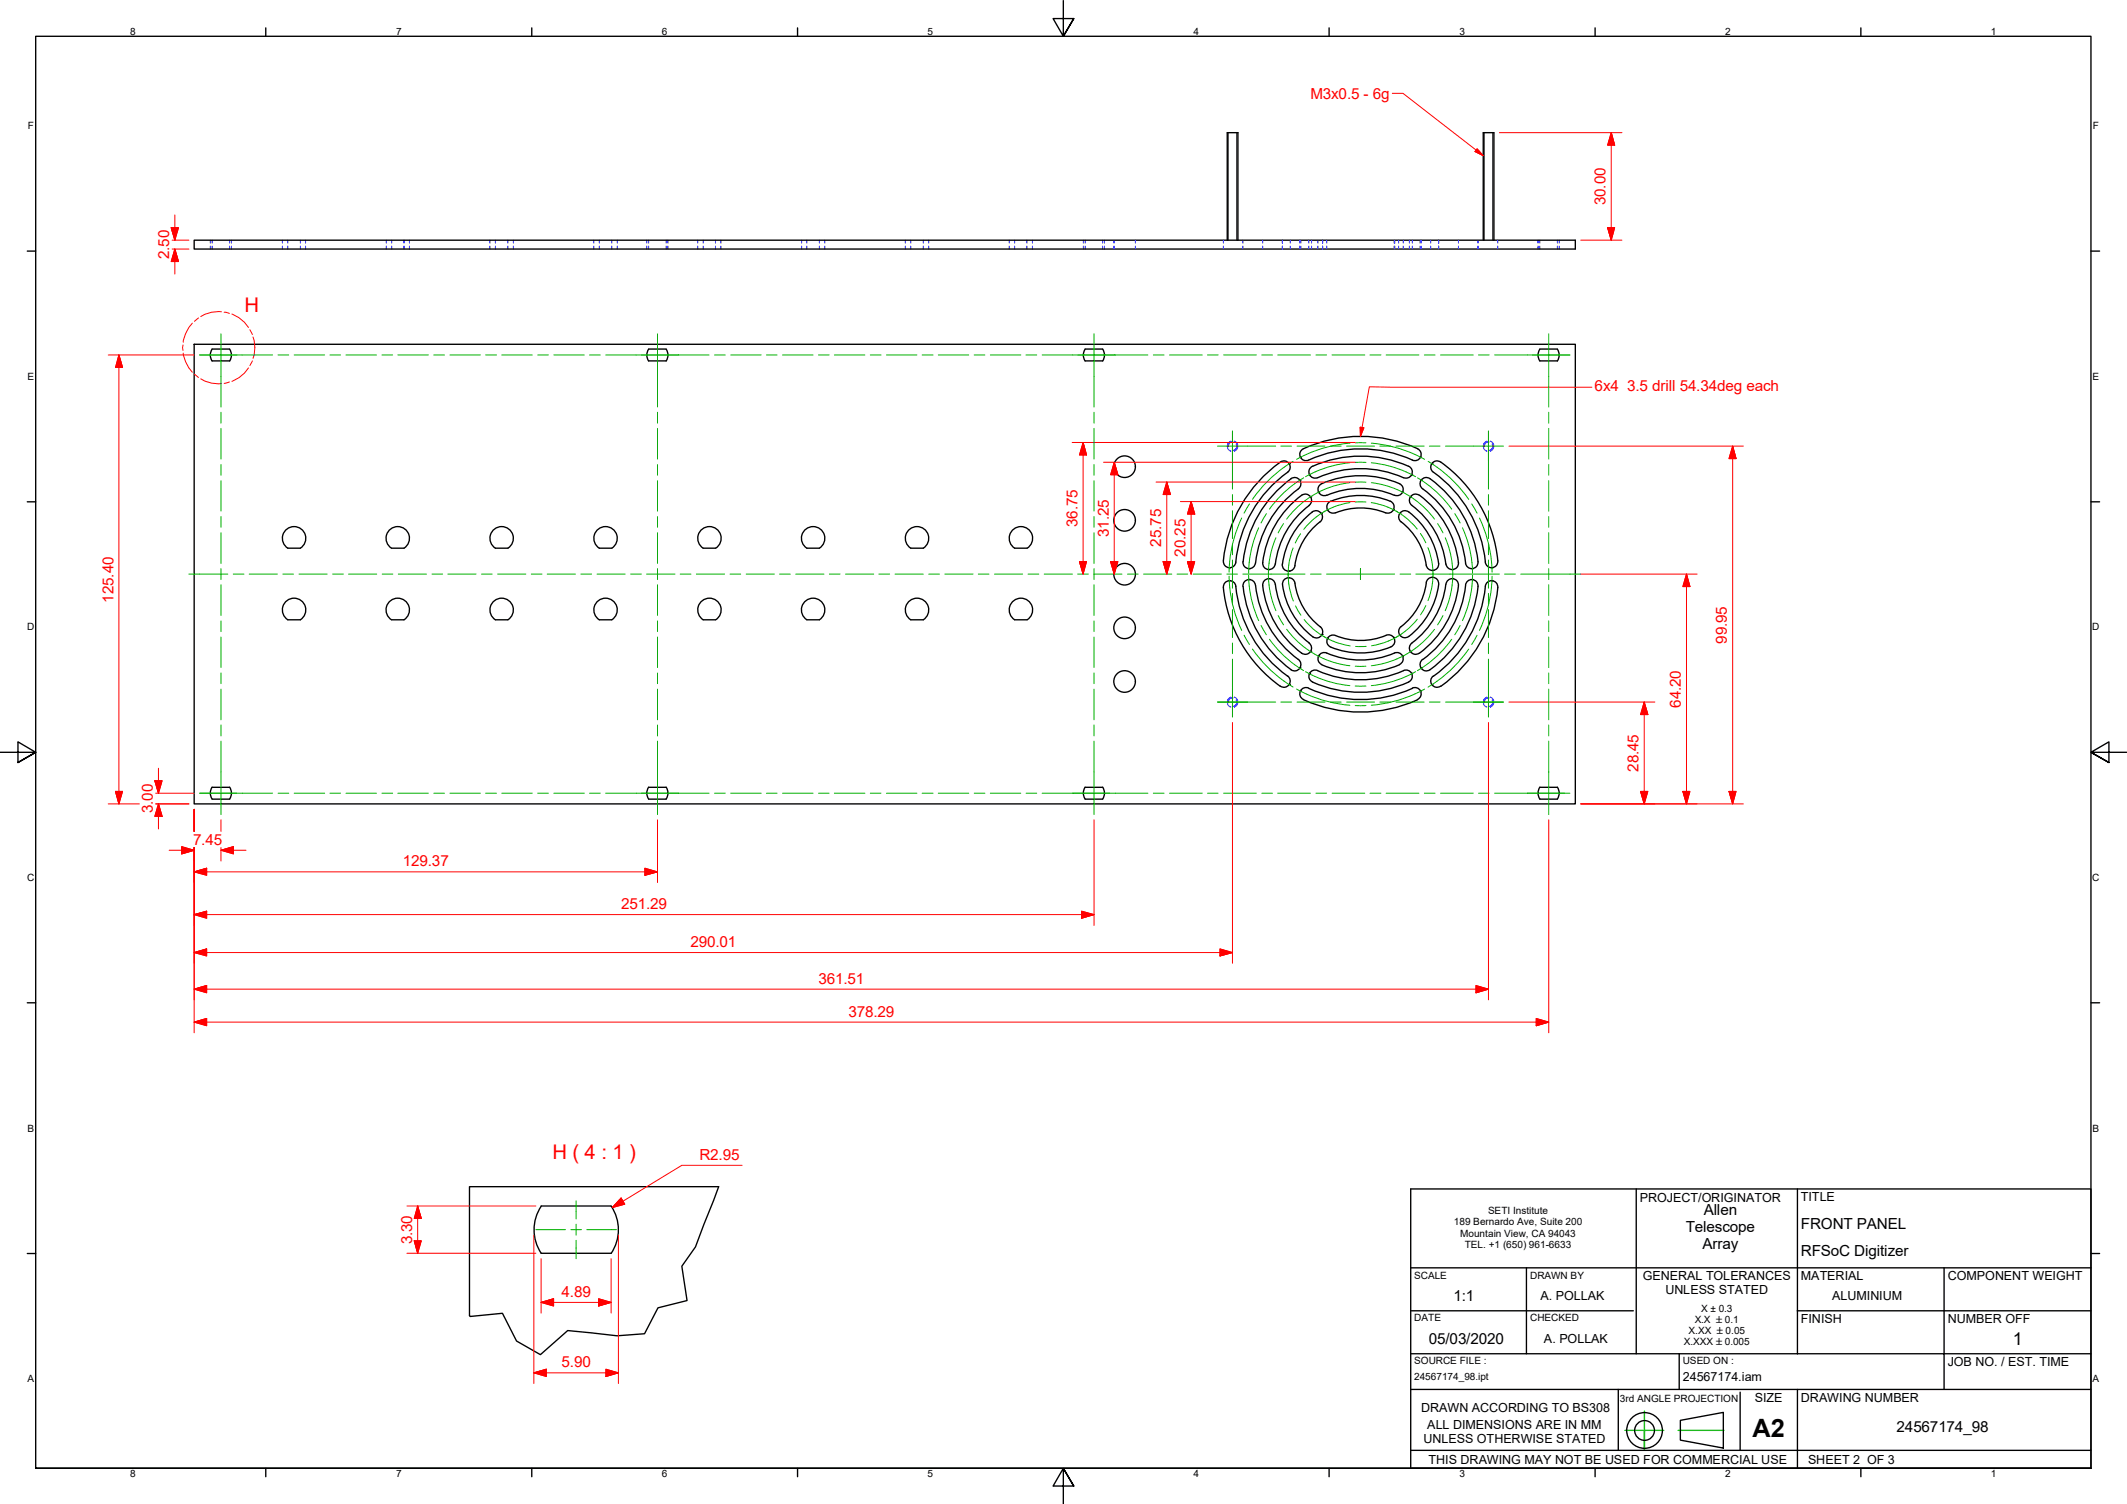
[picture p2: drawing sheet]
<svg xmlns="http://www.w3.org/2000/svg" width="594mm" height="420mm" viewBox="0 0 594 420" stroke-linecap="round" stroke-linejoin="round" font-family="sans-serif">
<!-- layer: Hidden Edges(Design Office) -->
<g fill="none" stroke="#00f" stroke-width=".28">
<path d="M58.7 67.1v.8M58.7 68.7v.9M59.2 67.1v.8M59.2 68.7v.9M64.1 67.1v.8M64.1 68.7v.9M64.6 67.1v.8M64.6 68.7v.9M78.9 67.1v.8M78.9 68.7v.9M80.4 67.1v.8M80.4 68.7v.9"/>
<path d="M83.9 67.1v.8M83.9 68.7v.9M85.3 67.1v.8M85.3 68.7v.9M107.9 67.1v.8M107.9 68.7v.9M109.4 67.1v.8M109.4 68.7v.9M112.8 67.1v.8M112.8 68.7v.9M114.4 67.1v.8M114.4 68.7v.9"/>
<path d="M136.8 67.1v.8M136.8 68.7v.9M138.4 67.1v.8M138.4 68.7v.9M141.9 67.1v.8M141.9 68.7v.9M143.4 67.1v.8M143.4 68.7v.9M165.9 67.1v.8M165.9 68.7v.9M167.4 67.1v.8M167.4 68.7v.9"/>
<path d="M170.9 67.1v.8M170.9 68.7v.9M172.4 67.1v.8M172.4 68.7v.9M180.7 67.1v.8M180.7 68.7v.9M181.2 67.1v.8M181.2 68.7v.9M186.1 67.1v.8M186.1 68.7v.9M186.6 67.1v.8M186.6 68.7v.9"/>
<path d="M194.9 67.1v.8M194.9 68.7v.9M196.4 67.1v.8M196.4 68.7v.9M199.8 67.1v.8M199.8 68.7v.9M201.4 67.1v.8M201.4 68.7v.9M223.9 67.1v.8M223.9 68.7v.9M225.4 67.1v.8M225.4 68.7v.9"/>
<path d="M228.9 67.1v.8M228.9 68.7v.9M230.4 67.1v.8M230.4 68.7v.9M252.9 67.1v.8M252.9 68.7v.9M254.4 67.1v.8M254.4 68.7v.9M257.9 67.1v.8M257.9 68.7v.9M259.4 67.1v.8M259.4 68.7v.9"/>
<path d="M281.9 67.1v.8M281.9 68.7v.9M283.4 67.1v.8M283.4 68.7v.9M286.8 67.1v.8M286.8 68.7v.9M288.4 67.1v.8M288.4 68.7v.9M302.6 67.1v.8M302.6 68.7v.9M303.1 67.1v.8M303.1 68.7v.9"/>
<path d="M308 67.1v.8M308 68.7v.9M308.5 67.1v.8M308.5 68.7v.9M311.1 67.1v.8M311.1 68.7v.9M317.1 67.1v.8M317.1 68.7v.9M341.7 67.1v.8M341.7 68.7v.9M347.2 67.1v.8M347.2 68.7v.9"/>
<path d="M352.7 67.1v.8M352.7 68.7v.9M358.1 67.1v.8M358.1 68.7v.9M358.2 67.1v.8M358.2 68.7v.9M360.4 67.1v.8M360.4 68.7v.9M363 67.1v.8M363 68.7v.9M363.3 67.1v.8M363.3 68.7v.9"/>
<path d="M365.6 67.1v.8M365.6 68.7v.9M366.3 67.1v.8M366.3 68.7v.9M368.1 67.1v.8M368.1 68.7v.9M369.4 67.1v.8M369.4 68.7v.9M370.6 67.1v.8M370.6 68.7v.9M389.4 67.1v.8M389.4 68.7v.9"/>
<path d="M389.6 67.1v.8M389.6 68.7v.9M390.7 67.1v.8M390.7 68.7v.9M391.9 67.1v.8M391.9 68.7v.9M393.6 67.1v.8M393.6 68.7v.9M394.5 67.1v.8M394.5 68.7v.9M396.6 67.1v.8M396.6 68.7v.9"/>
<path d="M396.9 67.1v.8M396.9 68.7v.9M399.6 67.1v.8M399.6 68.7v.9M401.8 67.1v.8M401.8 68.7v.9M407.4 67.1v.8M407.4 68.7v.9M412.8 67.1v.8M412.8 68.7v.9M418.3 67.1v.8M418.3 68.7v.9"/>
<path d="M429.6 67.1v.8M429.6 68.7v.9M430.1 67.1v.8M430.1 68.7v.9M435 67.1v.8M435 68.7v.9M435.5 67.1v.8M435.5 68.7v.9M343.8 123.2a1.47 1.47 0 0 0-1 1.4 1.47 1.47 0 0 0 1 1.4M344.4 123.5a1.14 1.14 0 0 0-1.3 1.3M344.7 123.2a1.47 1.47 0 0 1 1 1.4 1.47 1.47 0 0 1-1 1.4M345.2 124.1a1.16 1.16 0 0 1-.7 1.7"/>
<path d="M415.3 123.2a1.47 1.47 0 0 0-1 1.4 1.47 1.47 0 0 0 1 1.4M415.9 123.5a1.14 1.14 0 0 0-1.3 1.3M416.2 123.2a1.47 1.47 0 0 1 1 1.4 1.47 1.47 0 0 1-1 1.4M416.8 124.1a1.16 1.16 0 0 1-.8 1.7M343.8 194.7a1.47 1.47 0 0 0-1 1.4 1.47 1.47 0 0 0 1 1.4M344.4 195a1.14 1.14 0 0 0-1.3 1.3M344.7 194.7a1.47 1.47 0 0 1 1 1.4 1.47 1.47 0 0 1-1 1.4M345.2 195.6a1.16 1.16 0 0 1-.7 1.7M415.3 194.7a1.47 1.47 0 0 0-1 1.4 1.47 1.47 0 0 0 1 1.4M415.9 195a1.14 1.14 0 0 0-1.3 1.3M416.2 194.7a1.47 1.47 0 0 1 1 1.4 1.47 1.47 0 0 1-1 1.4M416.8 195.6a1.16 1.16 0 0 1-.8 1.7"/>
</g>
<!-- layer: Visible Edges(Design Office) -->
<g fill="#000">
<circle cx="360.1" cy="129.5" r=".19"/>
<circle cx="363.1" cy="134.2" r=".19"/>
<circle cx="363.2" cy="127.7" r=".19"/>
<circle cx="365.8" cy="132.6" r=".19"/>
<circle cx="366.1" cy="138.8" r=".19"/>
<circle cx="368.3" cy="137.5" r=".19"/>
<circle cx="391.7" cy="137.5" r=".19"/>
<circle cx="394" cy="138.8" r=".19"/>
<circle cx="394.3" cy="132.6" r=".19"/>
<circle cx="396.7" cy="127.7" r=".19"/>
<circle cx="396.9" cy="134.2" r=".19"/>
<circle cx="399.9" cy="129.5" r=".19"/>
<circle cx="343.3" cy="158.6" r=".19"/>
<circle cx="348.9" cy="158.9" r=".19"/>
<circle cx="354.3" cy="159.1" r=".19"/>
<circle cx="360" cy="159.6" r=".19"/>
<circle cx="369.1" cy="143.4" r=".19"/>
<circle cx="370.8" cy="142.4" r=".19"/>
<circle cx="389.2" cy="142.4" r=".19"/>
<circle cx="391" cy="143.4" r=".19"/>
<circle cx="400.2" cy="159.4" r=".19"/>
<circle cx="405.6" cy="159.1" r=".19"/>
<circle cx="411.2" cy="158.9" r=".19"/>
<circle cx="416.7" cy="158.6" r=".19"/>
<circle cx="343.3" cy="162.2" r=".19"/>
<circle cx="348.9" cy="161.9" r=".19"/>
<circle cx="354.3" cy="161.6" r=".19"/>
<circle cx="359.9" cy="161.4" r=".19"/>
<circle cx="369.3" cy="177.3" r=".19"/>
<circle cx="370.8" cy="178.4" r=".19"/>
<circle cx="389.3" cy="178.1" r=".19"/>
<circle cx="391" cy="177.3" r=".19"/>
<circle cx="400" cy="161.3" r=".19"/>
<circle cx="405.6" cy="161.6" r=".19"/>
<circle cx="411.2" cy="161.9" r=".19"/>
<circle cx="416.7" cy="162.2" r=".19"/>
<circle cx="360.1" cy="191.2" r=".19"/>
<circle cx="363.1" cy="186.6" r=".19"/>
<circle cx="363.2" cy="193" r=".19"/>
<circle cx="365.8" cy="188.1" r=".19"/>
<circle cx="366.1" cy="182" r=".19"/>
<circle cx="368.3" cy="183.2" r=".19"/>
<circle cx="391.7" cy="183.2" r=".19"/>
<circle cx="394" cy="182" r=".19"/>
<circle cx="394.3" cy="188.1" r=".19"/>
<circle cx="396.7" cy="193" r=".19"/>
<circle cx="396.9" cy="186.6" r=".19"/>
<circle cx="399.9" cy="191.2" r=".19"/>
</g>
<g fill="none" stroke="#000" stroke-width=".38">
<path d="M54.2 67.1h385.8v2.5h-385.8zM342.8 67.1v-30h3v30M414.3 67.1v-30h3v30M54.2 96.2h385.8v128.4h-385.8zM59.2 97.5h4.9a2.89 2.89 0 0 1 0 3.3h-4.9a2.95 2.95 0 0 1 0-3.3zM181.2 97.5a2.95 2.95 0 0 0 0 3.3M181.2 97.5h4.9a2.95 2.95 0 0 1 0 3.3h-4.9M303.1 97.5h4.9a2.95 2.95 0 0 1 0 3.3h-4.9a3 3 0 0 1 0-3.3zM430.1 97.5h4.9a2.89 2.89 0 0 1 0 3.3h-4.9a2.95 2.95 0 0 1 0-3.3zM357.6 129.1a1.75 1.75 0 0 1 2.4 .4 1.75 1.75 0 0 1-.4 2.4M357.6 129.1a38.5 38.5 0 0 0-15.9 27.6M359.7 131.9a35.3 35.3 0 0 0-14.6 25.6 1.75 1.75 0 0 1-2.1 1.1 1.75 1.75 0 0 1-1.3-1.9"/>
<path d="M362.6 136.6a1.75 1.75 0 0 0 .4-2.5 1.75 1.75 0 0 0-2.4-.4 33.2 33.2 0 0 0-13.4 23.2M362.7 136.6a30.1 30.1 0 0 0-12.2 21.1 1.75 1.75 0 0 1-2 1.1 1.75 1.75 0 0 1-1.3-1.9M363.5 138.4a1.75 1.75 0 0 1 2.5 .3 1.75 1.75 0 0 1-.4 2.5M363.6 138.3a26.7 26.7 0 0 0-10.8 19.6 1.78 1.78 0 0 0 1.8 1.2 1.78 1.78 0 0 0 1.6-1.5 24 24 0 0 1 9.5-16.4M365.5 128.5a35 35 0 0 1 29 0M366.6 130.2a1.75 1.75 0 0 0-.9 2.3 1.75 1.75 0 0 0 2.3 .9 30.2 30.2 0 0 1 24.4 .2 1.75 1.75 0 0 0 2-1.3 1.75 1.75 0 0 0-1-2.1M366.6 130.3a33 33 0 0 1 26.8 0M370.5 138.4a24 24 0 0 1 19 0M371.7 140a1.75 1.75 0 0 0-1 2.3 1.75 1.75 0 0 0 2.3 .9M388.3 140a1.75 1.75 0 0 1 1 2.3 1.75 1.75 0 0 1-2.3 .9M389.5 138.3a1.75 1.75 0 0 0 2.3-.9 1.75 1.75 0 0 0-.9-2.3 26.7 26.7 0 0 0-22.3 .4 1.75 1.75 0 0 0-.2 2.2 1.75 1.75 0 0 0 2.1 .6M395.9 125.4a1.75 1.75 0 0 1 .9 2.3 1.75 1.75 0 0 1-2.3 .8"/>
<path d="M396 125.4a37.8 37.8 0 0 0-32.5 .4 1.75 1.75 0 0 0-.1 2.2 1.75 1.75 0 0 0 2.1 .5M396.4 138.4a1.75 1.75 0 0 0-2.4 .3 1.75 1.75 0 0 0 .3 2.5M396.5 138.3a26.7 26.7 0 0 1 10.8 19.6 1.75 1.75 0 0 1-1.8 1.2 1.75 1.75 0 0 1-1.6-1.5M397.3 136.6a1.75 1.75 0 0 1-.3-2.5 1.75 1.75 0 0 1 2.4-.4 32.9 32.9 0 0 1 13.4 23.2M397.4 136.6a29.7 29.7 0 0 1 12 21.1 1.75 1.75 0 0 0 2.1 1.1 1.75 1.75 0 0 0 1.3-1.9M400.4 131.9a35 35 0 0 1 14.5 25.1M402.4 129.1a1.75 1.75 0 0 0-2.5 .4 1.75 1.75 0 0 0 .4 2.4M402.4 129.1a37.6 37.6 0 0 1 15.9 28.3 1.75 1.75 0 0 1-1.9 1.2 1.75 1.75 0 0 1-1.5-1.6M79.9 148a3.3 3.3 0 0 1 4.8 .4 3.3 3.3 0 0 1-.8 4.7h-3.5a3.3 3.3 0 0 1-.5-5.1zM109.4 153.1h3.4a3.3 3.3 0 0 0 .8-4.9 3.3 3.3 0 0 0-5 0 3.3 3.3 0 0 0 .7 4.9M137.9 148a3.3 3.3 0 0 1 4.8 .4 3.3 3.3 0 0 1-.8 4.7h-3.5a3.3 3.3 0 0 1-.5-5.1zM166.9 148a3.3 3.3 0 0 1 4.8 .4 3.3 3.3 0 0 1-.8 4.7h-3.5a3.3 3.3 0 0 1-.5-5.1z"/>
<path d="M199.8 153.1h-3.4a3.3 3.3 0 0 1-.7-4.9 3.3 3.3 0 0 1 4.9 0 3.3 3.3 0 0 1-.7 4.9M225.4 153.1h3.5a3.3 3.3 0 0 0 .7-4.9 3.3 3.3 0 0 0-5 0 3.3 3.3 0 0 0 .8 4.9M253.9 148a3.3 3.3 0 0 1 4.8 .4 3.3 3.3 0 0 1-.8 4.7h-3.5a3.3 3.3 0 0 1-.5-5.1zM286.8 153.1h-3.4a3.3 3.3 0 0 1-.7-4.9 3.3 3.3 0 0 1 4.9 0 3.3 3.3 0 0 1-.7 4.9M358.2 157.6a1.75 1.75 0 0 0 1.8 2M361.7 158a1.75 1.75 0 0 1-1.7 1.6M369 143.5a1.75 1.75 0 0 0-2.5-.5 22.1 22.1 0 0 0-8.3 14.6M369.1 143.5l.3 .8a2.37 2.37 0 0 1-1.7 2.3 18.5 18.5 0 0 0-6 11.4M371.7 140a22 22 0 0 1 16.6 0M373 143.3a18.5 18.5 0 0 1 14 0M391.3 145.8a1.75 1.75 0 0 1-.3-2.5 1.75 1.75 0 0 1 2.5-.3 21.8 21.8 0 0 1 8.3 14.4M391.4 145.8a18.9 18.9 0 0 1 7.1 12.5 1.75 1.75 0 0 0 2 1 1.75 1.75 0 0 0 1.3-1.9"/>
<path d="M394.4 141.2a24 24 0 0 1 9.4 16.4M79.9 168a3.3 3.3 0 0 1 4.8 .4 3.3 3.3 0 0 1-.8 4.7h-3.5a3.3 3.3 0 0 1-.5-5.1zM109.4 173.1h3.4a3.3 3.3 0 0 0 .8-4.9 3.3 3.3 0 0 0-5 0 3.3 3.3 0 0 0 .7 4.9M137.9 168a3.3 3.3 0 0 1 4.8 .4 3.3 3.3 0 0 1-.8 4.7h-3.5a3.3 3.3 0 0 1-.5-5.1zM166.9 168a3.3 3.3 0 0 1 4.8 .4 3.3 3.3 0 0 1-.8 4.7h-3.5a3.3 3.3 0 0 1-.5-5.1zM199.8 173.1h-3.4a3.3 3.3 0 0 1-.7-4.9 3.3 3.3 0 0 1 4.9 0 3.3 3.3 0 0 1-.7 4.9M225.4 173.1h3.5a3.3 3.3 0 0 0 .7-4.9 3.3 3.3 0 0 0-5 0 3.3 3.3 0 0 0 .8 4.9M253.9 168a3.3 3.3 0 0 1 4.8 .4 3.3 3.3 0 0 1-.8 4.7h-3.5a3.3 3.3 0 0 1-.5-5.1zM286.8 173.1h-3.4a3.3 3.3 0 0 1-.7-4.9 3.3 3.3 0 0 1 4.9 0 3.3 3.3 0 0 1-.7 4.9M341.7 164.1a38.5 38.5 0 0 0 15.9 27.6M341.7 164.1a1.74 1.74 0 0 1 1.6-1.9 1.74 1.74 0 0 1 1.9 1.6 35 35 0 0 0 14.4 25.1M347.2 163.9a32.3 32.3 0 0 0 14 23.5l1.1-.1 .8-.7"/>
<path d="M350.6 163.5a1.75 1.75 0 0 0-1.9-1.6 1.75 1.75 0 0 0-1.5 1.9M350.7 163.5a29.5 29.5 0 0 0 12 20.8M365.6 179.6a1.75 1.75 0 0 1 .4 2.5 1.75 1.75 0 0 1-2.5 .3M365.7 179.6a24.6 24.6 0 0 1-9.6-16.8 1.75 1.75 0 0 0-2.1-1.1 1.75 1.75 0 0 0-1.3 1.9 27.4 27.4 0 0 0 10.9 18.9M368.8 175.1a1.75 1.75 0 0 1 .3 2.4 1.75 1.75 0 0 1-2.5 .4M368.8 175.1a18.9 18.9 0 0 1-7.2-12.6 1.75 1.75 0 0 0-2.1-1 1.75 1.75 0 0 0-1.3 1.9 22 22 0 0 0 8.5 14.5M387.1 177.5a18.5 18.5 0 0 1-14.1 0M387.2 177.5a1.75 1.75 0 0 1 2.2 .9 1.75 1.75 0 0 1-.9 2.3 21 21 0 0 1-17.4-.3 1.75 1.75 0 0 1-.2-2.2 1.75 1.75 0 0 1 2.1-.7M394.3 179.6a1.75 1.75 0 0 0-.3 2.5 1.75 1.75 0 0 0 2.4 .3M398.4 162.8a1.75 1.75 0 0 1 1.9-1.5 1.75 1.75 0 0 1 1.5 1.9M398.4 162.9a18.5 18.5 0 0 1-7 12.1M401.8 163.3a21 21 0 0 1-9 14.8 1.75 1.75 0 0 1-2-.9 1.75 1.75 0 0 1 .5-2.2"/>
<path d="M403.8 163.2a24 24 0 0 1-9.5 16.4M403.9 163.2a1.75 1.75 0 0 1 1.9-1.5 1.75 1.75 0 0 1 1.5 1.9M407.4 163.6a27.5 27.5 0 0 1-10.9 18.9M409.3 163.5a1.75 1.75 0 0 1 2-1.6 1.75 1.75 0 0 1 1.5 1.9M409.3 163.5a29.5 29.5 0 0 1-11.9 20.8M412.8 163.9a32.1 32.1 0 0 1-14 23.5l-1.1-.1-.8-.7M414.9 163.8a1.75 1.75 0 0 1 1.9-1.6 1.75 1.75 0 0 1 1.5 1.9 38.4 38.4 0 0 1-15.9 27.6M414.9 163.8a35 35 0 0 1-14.5 25.1M359.6 188.8a1.75 1.75 0 0 1 .4 2.5 1.75 1.75 0 0 1-2.4 .4M362.6 184.2a1.75 1.75 0 0 1 .5 2.4M364.1 195.5a38.5 38.5 0 0 0 31.8 0M365.5 192.2a1.75 1.75 0 0 0-2.3 .9 1.75 1.75 0 0 0 .9 2.3"/>
<path d="M365.5 192.3a35 35 0 0 0 29 0M366.6 190.5a1.73 1.73 0 0 1-.9-2.3 1.73 1.73 0 0 1 2.3-.8 29.7 29.7 0 0 0 24.4-.2 1.75 1.75 0 0 1 2 1.2 1.75 1.75 0 0 1-1 2.1M366.6 190.6a33 33 0 0 0 26.8 0M368.6 182.9l.3-.3a2.51 2.51 0 0 1 2.9 .3 24.4 24.4 0 0 0 18.1-.6 1.79 1.79 0 0 1 2 1.3 1.79 1.79 0 0 1-1 2.1 26.9 26.9 0 0 1-22-.2 1.75 1.75 0 0 1-.3-2.6zM394.5 192.2a1.75 1.75 0 0 1 2.3 .9 1.75 1.75 0 0 1-.9 2.3M397.3 184.2a1.75 1.75 0 0 0-.4 2.4M400.3 188.8a1.75 1.75 0 0 0-.4 2.5 1.75 1.75 0 0 0 2.5 .4M59.2 219.9a3 3 0 0 0 0 3.3h4.9a2.95 2.95 0 0 0 0-3.3M59.2 219.9h4.9M181.2 219.9a2.95 2.95 0 0 0 0 3.3M181.2 219.9h4.9M186.1 219.9a2.95 2.95 0 0 1 0 3.3h-4.9"/>
<path d="M303.1 219.9a2.95 2.95 0 0 0 0 3.3h4.9a3 3 0 0 0 0-3.3M303.1 219.9h4.9M430.1 219.9a2.95 2.95 0 0 0 0 3.3h4.9a3 3 0 0 0 0-3.3M430.1 219.9h4.9M151.1 336.9h19.6M151.2 337a11.8 11.8 0 0 0 0 13.1M170.7 337a11.8 11.8 0 0 1 0 13.1M200.7 331.5h-69.6v36M151.1 350.1h19.6"/>
<circle cx="314.1" cy="130.4" r="3"/>
<circle cx="314.1" cy="145.4" r="3"/>
<circle cx="314.1" cy="175.4" r="3"/>
<circle cx="314.1" cy="160.4" r="3"/>
<circle cx="314.1" cy="190.4" r="3"/>
</g>
<!-- layer: Threads(Design Office) -->
<path d="M343 37.1v30M345.4 37.1v30M414.5 37.1v30M416.9 37.1v30" fill="none" stroke="#000" stroke-width=".28"/>
<!-- layer: Break Lines(Design Office) -->
<path d="M200.7 331.5l-6.5 16.8-3.8 5.4 1.5 9.6-8.1 2.1-3.8 7.2-7.7 .6-13.7-1.5-7.7 6.7-6.6-3.8-4-7.7-9 .9-.2-.3" fill="none" stroke="#000" stroke-width=".38"/>
<!-- layer: Detail Circle Lines(Design Office) -->
<g fill="none" stroke="#f00" stroke-width=".28">
<path d="M51.1 96.4v1.5M51.2 98.7a9.9 9.9 0 0 0 2.5 5.3M53.7 90.3a9.9 9.9 0 0 0-2.5 5.3M55.4 88.8l-1.1 1M61.8 87.1a9.1 9.1 0 0 0-5.7 1.3M62.6 87.2l1.5 .3M64.8 87.7a9.5 9.5 0 0 1 4.6 3.8M69.8 92.1l.7 1.4M70.7 94.1a9 9 0 0 1 0 6M54.3 104.5l1.1 1M56.1 105.8a9.1 9.1 0 0 0 5.7 1.4M64.1 106.7l-1.5 .4"/>
<path d="M69.4 102.8a9.5 9.5 0 0 1-4.6 3.7M70.5 100.8l-.7 1.4"/>
</g>
<!-- layer: Sketch Geometry(Design Office) -->
<g fill="none" stroke="#000" stroke-width=".38">
<path d="M74.2 7.8v2.3M148.5 7.8v2.3M222.8 7.8v2.3M297 .2v9.9l-2.9-4.9h5.8l-2.9 4.9 2.9-4.9M371.2 7.8v2.3M445.5 7.8v2.3M519.7 7.8v2.3M7.6 70.1h2.4M584 70.1h2.4M7.6 140.2h2.4M584 140.2h2.4M0 210.2h10l-5-3v5.8l5-2.8-5 2.8"/>
<path d="M594 210.2h-10l5-3v5.8l-5-2.8 5 2.8M7.6 280.1h2.4M584 280.1h2.4M394 332.1h190v78.1h-190zM457 332.1v46.1M502 332.1v46.1M7.6 350.2h2.4M394 354.2h190M426.3 354.2v24M543 354.2v24h41M584 350.2h2.4M394 366.2h62.2"/>
<path d="M394 378.2h108M469 378.2v10M502 366.2h82M502 378.2h41v10M394 388.2h190M452 388.2v17M459.3 399.6v5.3M469.3 396.8l12-2.2v9.9l-12-2.2zM486 388.9v16.3M502 388.2v22M10 410.2v-400.1h574v400.1h-574h574M74.2 410.2v2.3"/>
<path d="M148.5 410.2v2.3M222.8 410.2v2.3M299.9 415.1l-2.9-4.9 2.9 4.9h-5.8l2.9-4.9v10M371.2 410.2v2.3M394 405.2h190M445.5 410.2v2.3M519.7 410.2v2.3"/>
<circle cx="459.3" cy="399.6" r="5"/>
<circle cx="459.3" cy="399.6" r="2.76"/>
</g>
<path d="M453.8 399.6h10.9M459.3 394.2v10.7M468.7 399.6h12.8" fill="none" stroke="#0f0" stroke-width=".38"/>
<!-- layer: Center Mark(Design Office) -->
<g fill="none" stroke="#00b000" stroke-width=".28">
<path d="M55.8 99.2h10.4M179.1 99.2h10.4M301.1 99.2h10.4M428.1 99.2h10.4M344.2 120.4v8.4M415.7 120.4v8.4M380 158.9v1.5v-1.5M380 161.9v-1.5v1.5M340 196.1h8.4M411.5 196.1h8.4M55.8 221.6h10.4M179.1 221.6h10.4"/>
<path d="M299.6 221.6h10.4M426.6 221.6h10.4"/>
</g>
<!-- layer: Centerline(Design Office) -->
<g fill="none" stroke="#00b000" stroke-width=".28">
<path d="M55.8 99.2h20.3M61.7 93.3v20.4M77.7 99.2h2.9M82.2 99.2h8.5M92.1 99.2h3M96.6 99.2h8.6M106.7 99.2h3M111.1 99.2h8.5M121.2 99.2h2.9M125.7 99.2h8.5M135.6 99.2h3.1M140.1 99.2h8.6"/>
<path d="M150.2 99.2h3M154.7 99.2h8.5M164.7 99.2h2.9M169.2 99.2h28.9M183.6 93.3v20.4M199.6 99.2h3M204.1 99.2h8.5M214.1 99.2h2.9M218.6 99.2h8.5M228.6 99.2h3M233 99.2h8.6M243.1 99.2h3"/>
<path d="M247.6 99.2h8.5M257.6 99.2h3M262.1 99.2h8.5M272.1 99.2h3M276.6 99.2h8.5M286.6 99.2h3M291.1 99.2h29.5M305.6 93.3v20.4M322.1 99.2h3M326.6 99.2h9.2M337.2 99.2h3M341.8 99.2h9.1"/>
<path d="M352.4 99.2h3M356.9 99.2h9.1M367.5 99.2h3M372 99.2h9.2M382.7 99.2h3M387.2 99.2h9.1M397.8 99.2h3M402.3 99.2h9.2M412.9 99.2h3M417.4 99.2h21.1M432.6 93.3v20.4M61.7 115.2v3"/>
<path d="M61.7 119.7v8.5M183.6 115.2v3M183.6 119.7v8.5M305.6 115.2v3M305.6 119.7v8.5M432.6 115.2v3M432.6 119.7v8.5M61.7 129.8v3M61.7 134.3v8.5M183.6 129.8v3M183.6 134.3v8.5M305.6 129.8v3"/>
<path d="M305.6 134.3v8.5M340 124.6h16.3M344.2 120.4v16.2M344.2 138.2v2.9M357.8 124.6h2.9M361.2 128.9a36.7 36.7 0 0 0-11.4 10.6M362.3 124.6h7.8M364.1 133.5a31.3 31.3 0 0 0-9.5 8.7M371.6 124.6h3M376.1 124.6h7.8M377 129.3a31.3 31.3 0 0 0-12.4 3.9M377 123.8a36.7 36.7 0 0 0-14.9 4.5"/>
<path d="M377 134.8a25.7 25.7 0 0 0-17.6 10.2M378.5 129.2h3M378.5 134.7h3M378.5 123.7h3M383 123.8a36.7 36.7 0 0 1 14.9 4.5M383 134.8a25.7 25.7 0 0 1 9.9 3.3M383 129.3a31.3 31.3 0 0 1 12.4 3.9M385.4 124.6h3M389.9 124.6h7.9M392.9 138.1l2.5 1.7a25.7 25.7 0 0 1 5.3 5.2M395.9 133.5a31.3 31.3 0 0 1 9.6 8.8M398.9 128.9a36.7 36.7 0 0 1 11.3 10.6"/>
<path d="M399.2 124.6h3M403.7 124.6h16.2M415.7 120.4v16.2M415.7 138.2v2.9M432.6 129.8v3M432.6 134.3v8.5M61.7 144.3v3M61.7 148.8v8.6M61.7 158.9v3M183.6 144.3v3M183.6 148.8v8.6M183.6 158.9v3"/>
<path d="M305.6 144.3v3M305.6 148.8v8.6M305.6 158.9v3M344.2 142.7v7.8M344.2 152v3M344.2 156.4v7.9M346.8 144.7a36.7 36.7 0 0 0-3.5 15.1M349 140.8l-1.5 2.6M351.6 147.4a31.3 31.3 0 0 0-2.9 12.7M353.7 143.5l-1.5 2.6M356.4 150.2a25.7 25.7 0 0 0-2.1 10.2M358.5 146.3l-1.5 2.6"/>
<path d="M361.2 153.1l-1.1 4-.3 3.7M363.3 149.1l-1.5 2.6M370.1 142.8l-3 2.1-3 3M377 140.4l-4 1-3.3 1.6M378.5 140.2h3M383 140.4l4 1 3.3 1.6M389.9 142.8l3 2.1 2.9 2.9M396.7 149l1.5 2.6M398.8 153l1.1 4 .3 3.7M401.5 146.3l1.5 2.6M403.7 150.2a25.8 25.8 0 0 1 2.1 10.2M406.3 143.5l1.5 2.6"/>
<path d="M408.5 147.4a31.3 31.3 0 0 1 2.8 12.7M411.1 140.8l1.5 2.6M413.2 144.7a36.7 36.7 0 0 1 3.5 15.1M415.7 142.7v7.8M415.7 152v3M415.7 156.4v7.9M432.6 144.3v3M432.6 148.8v8.6M432.6 158.9v3M52.8 160.4h10.8M61.7 163.4v8.5M61.7 173.5v2.9"/>
<path d="M61.7 178v8.5M65.2 160.4h2.9M69.6 160.4h7.9M79 160.4h3M83.5 160.4h7.9M92.9 160.4h3M97.3 160.4h7.9M106.7 160.4h3M111.3 160.4h7.8M120.6 160.4h3M125.1 160.4h7.9M134.5 160.4h3"/>
<path d="M139 160.4h7.9M148.4 160.4h3M152.8 160.4h7.9M162.2 160.4h3M166.8 160.4h7.8M176.1 160.4h3M180.6 160.4h7.9M183.6 163.4v8.5M183.6 173.5v2.9M183.6 178v8.5M190 160.4h3M194.5 160.4h7.9"/>
<path d="M203.9 160.4h3M208.4 160.4h7.9M217.7 160.4h3M222.2 160.4h7.9M231.6 160.4h3M236.2 160.4h7.8M245.5 160.4h3M250 160.4h7.9M259.4 160.4h3M263.9 160.4h7.9M273.2 160.4h3M277.7 160.4h7.9"/>
<path d="M287.1 160.4h3M291.7 160.4h7.8M301 160.4h3M305.5 160.4h7.9M305.6 163.4v8.5M305.6 173.5v2.9M305.6 178v8.5M314.9 160.4h3M319.4 160.4h7.9M328.7 160.4h3M333.2 160.4h7.9M342.6 160.4h3"/>
<path d="M343.3 161a36.7 36.7 0 0 0 3.5 15.1M344.2 165.8v3M344.2 170.3v7.8M344.2 179.6v3M347.2 160.4h17.3M347.5 177.5l1.5 2.6M348.7 160.7a31.3 31.3 0 0 0 2.9 12.7M352.2 174.7l1.5 2.6M354.3 160.4l.1 3a25.7 25.7 0 0 0 2 7.2M354.6 178.6a31.3 31.3 0 0 0 9.5 8.7M357 172l1.5 2.6M359.4 175.8a25.7 25.7 0 0 0 7.7 6.9"/>
<path d="M359.8 160.2l.3 3.6 1.1 4.1M361.8 169.3l1.5 2.6M364.2 173.1l3 3 3.1 2M366 160.4h3M369.7 177.8l3.3 1.6 4.1 1M370.5 160.4h19M390.5 177.7l-3.3 1.6-4.1 1.1M391 160.4h3M395.5 160.4h23.3M395.9 173l-3 3-3 2.1M398.2 169.2l-1.4 2.6M400.2 160.1l-.2 3.7-1.2 4"/>
<path d="M400.7 175.8a25.8 25.8 0 0 1-7.8 6.9M403 172l-1.5 2.6M405.5 178.6a31.3 31.3 0 0 1-9.6 8.7M405.8 160.4l-.2 3a25.7 25.7 0 0 1-1.9 7.2M407.8 174.7l-1.5 2.6M411.3 160.7a31.3 31.3 0 0 1-2.8 12.7M412.5 177.5l-1.4 2.6M415.7 165.8v3M415.7 170.3v7.8M415.7 179.6v3M416.7 161a36.7 36.7 0 0 1-3.5 15.1M420.2 160.4h3"/>
<path d="M424.8 160.4h16.7M432.6 163.4v8.5M432.6 173.5v2.9M432.6 178v8.5M61.7 188v3M61.7 192.5v8.6M183.6 188v3M183.6 192.5v8.6M305.6 188v3M305.6 192.5v8.6M340 196.1h16.3M344.2 184.1v16.2"/>
<path d="M349.8 181.3a36.7 36.7 0 0 0 11.4 10.6M357.8 196.1h2.9M362.1 192.5a36.7 36.7 0 0 0 14.9 4.5M362.3 196.1h7.8M364.6 187.6a31.3 31.3 0 0 0 12.4 3.9M367.2 182.7l2.6 1.4a25.7 25.7 0 0 0 7.2 1.9M371.6 196.1h3M376.1 196.1h7.8M378.5 191.6h3M378.5 197.1h3M378.5 186.1h3M381.6 180.6h-3"/>
<path d="M385.4 196.1h3M389.9 196.1h7.9M392.9 182.7l-2.7 1.4a25.7 25.7 0 0 1-7.2 1.9M395.4 187.6a31.3 31.3 0 0 1-12.4 3.9M397.9 192.5a36.7 36.7 0 0 1-14.9 4.5M399.2 196.1h3M403.7 196.1h16.2M410.2 181.3a36.7 36.7 0 0 1-11.3 10.6M415.7 184.1v16.2M432.6 188v3M432.6 192.5v8.6M61.7 202.5v3.1"/>
<path d="M61.7 207.1v20.5M183.6 202.5v3.1M183.6 207.1v20.5M305.6 202.5v3.1M305.6 207.1v20.5M432.6 202.5v3.1M432.6 207.1v20.5M55.8 221.6h20.3M77.7 221.6h2.9M82.2 221.6h8.5M92.1 221.6h3M96.6 221.6h8.6"/>
<path d="M106.7 221.6h3M111.1 221.6h8.5M121.2 221.6h2.9M125.7 221.6h8.5M135.6 221.6h3.1M140.1 221.6h8.6M150.2 221.6h3M154.7 221.6h8.5M164.7 221.6h2.9M169.2 221.6h28.9M199.6 221.6h3M204.1 221.6h8.5"/>
<path d="M214.1 221.6h2.9M218.6 221.6h8.5M228.6 221.6h3M233 221.6h8.6M243.1 221.6h3M247.6 221.6h8.5M257.6 221.6h3M262.1 221.6h8.5M272.1 221.6h3M276.6 221.6h8.5M286.6 221.6h3M291.1 221.6h29.5"/>
<path d="M322.1 221.6h3M326.6 221.6h9.2M337.2 221.6h3M341.8 221.6h9.1M352.4 221.6h3M356.9 221.6h9.1M367.5 221.6h3M372 221.6h9.2M382.7 221.6h3M387.2 221.6h9.1M397.8 221.6h3M402.3 221.6h9.2"/>
<path d="M412.9 221.6h3M417.4 221.6h21.1M160.9 335.4v5.1M149.7 343.5h8.2M159.4 343.5h3M160.9 342v3M160.9 346.5v5.1M163.9 343.5h8.3"/>
</g>
<!-- layer: Dimensions(Design Office) -->
<g fill="none" stroke="#f00" stroke-width=".28">
<path d="M418.8 37.1h34.2M450 37.1l1 3.5h-2zM450 37.1v30M47.8 63.6h2l-1 3.5zM48.1 67.1h4.7M48.1 69.6h4.7M48.8 69.6l1 3.5h-2zM48.8 60v7.1M48.8 69.6v7M441.5 67.1h11.5M449 63.6h2l-1 3.5zM30.2 99.2h24"/>
<path d="M33.2 99.2l1 3.5h-1.9zM33.2 99.2v125.4M299.5 123.6h5.9M302.5 123.6l1 3.5h-2zM302.5 123.6v36.8M305.6 123.6h38.6M308.2 129.1h36M311.2 129.1l1 3.5h-2zM311.2 129.1v31.3M322.9 134.7h21.3M325.9 134.7l1 3.5h-2zM325.9 134.7v25.7"/>
<path d="M344.4 134.7h34.1M344.4 129.1h34.1M344.4 123.6h34.1M421.4 124.6h11M432.6 124.6h54.3M483.9 124.6l1 3.5h-2zM483.9 124.6v100M301.5 156.9h2l-1 3.5zM310.2 156.9h2l-1 3.5zM324.9 156.9h2l-1 3.5zM329.7 140.1h14.5M331.7 156.9h2l-1 3.5z"/>
<path d="M332.7 140.1l1 3.5h-2zM332.7 140.1v20.3M344.4 140.1h34.1M441.5 160.4h32.5M471 160.4l1 3.5h-2zM471 160.4v64.2M421.4 196.1h11M432.6 196.1h29.6M459.2 196.1l1 3.5h-2zM459.2 196.1v28.5M43.2 218.1h2.1l-1 3.5zM44.3 214.6v7"/>
<path d="M344.2 201.8v19.7M415.7 201.8v19.7M30.2 224.6h8.7M32.3 221.1h1.9l-1 3.5zM43.5 224.6h9.3M43.5 221.6h10.7M44.3 224.6l1 3.5h-2.1zM44.3 224.6v7M47.2 237.5h7M50.7 236.5l3.5 1-3.5 1zM54.2 226.1v6.2M54.2 236.8v51.7"/>
<path d="M61.7 237.5l3.5-1v2zM61.7 237.5h7M61.7 229v3.3M61.7 236.8v3.7M183.6 229v17.5M305.6 229v29.6M344.2 221.7v47.4M415.7 221.7v57.6M432.6 229v59.5M441.5 224.6h45.4M458.2 221.1h2l-1 3.5zM470 221.1h2l-1 3.5z"/>
<path d="M482.9 221.1h2l-1 3.5zM54.2 243.6l3.5-1.1v2zM54.2 255.5l3.5-.9v1.9zM54.2 243.6h129.4M54.2 255.5h251.4M180.1 242.5l3.5 1.1-3.5 .9zM302.1 254.6l3.5 .9-3.5 1zM54.2 266.1l3.5-1v2zM54.2 276.3l3.5-1v2zM54.2 266.1h290M54.2 276.3h361.5M340.7 265.1l3.5 1-3.5 1z"/>
<path d="M412.2 275.3l3.5 1-3.5 1zM54.2 285.5l3.5-1v2.1zM54.2 285.5h378.4M429.1 284.5l3.5 1-3.5 1.1zM113.7 336.9h36M116.6 336.9l1.1 3.5h-2zM116.6 336.9v13.2M173.5 334.7l1 1.7-3.5 1zM207.3 325.5h-16.9l-19.4 11.9M113.7 350.1h36M115.7 346.6h2l-1.1 3.5zM149.1 345v41.5"/>
<path d="M151.1 351.6v15.2M170.7 351.6v15.2M172.7 345v41.5M151.1 363.8l3.5-1v2zM151.1 363.8h19.6M167.2 362.8l3.5 1-3.5 1zM149.1 383.5l3.5-1v2zM149.1 383.5h23.6M169.2 382.5l3.5 1-3.5 1z"/>
</g>
<g fill="#f00" stroke="#f00" stroke-width=".28">
<path d="M331.7 156.9l1 3.5z"/>
<path d="M331.7 156.9h2l-1 3.5z"/>
<path d="M332.7 140.1l1 3.5z"/>
<path d="M332.7 140.1l1 3.5h-2z"/>
<path d="M324.9 156.9l1 3.5z"/>
<path d="M324.9 156.9h2l-1 3.5z"/>
<path d="M325.9 134.7l1 3.5z"/>
<path d="M325.9 134.7l1 3.5h-2z"/>
<path d="M310.2 156.9l1 3.5z"/>
<path d="M310.2 156.9h2l-1 3.5z"/>
<path d="M311.2 129.1l1 3.5z"/>
<path d="M311.2 129.1l1 3.5h-2z"/>
<path d="M301.5 156.9l1 3.5z"/>
<path d="M301.5 156.9h2l-1 3.5z"/>
<path d="M302.5 123.6l1 3.5z"/>
<path d="M302.5 123.6l1 3.5h-2z"/>
<path d="M458.2 221.1l1 3.5z"/>
<path d="M458.2 221.1h2l-1 3.5z"/>
<path d="M459.2 196.1l1 3.5z"/>
<path d="M459.2 196.1l1 3.5h-2z"/>
<path d="M470 221.1l1 3.5z"/>
<path d="M470 221.1h2l-1 3.5z"/>
<path d="M471 160.4l1 3.5z"/>
<path d="M471 160.4l1 3.5h-2z"/>
<path d="M482.9 221.1l1 3.5z"/>
<path d="M482.9 221.1h2l-1 3.5z"/>
<path d="M483.9 124.6l1 3.5z"/>
<path d="M483.9 124.6l1 3.5h-2z"/>
<path d="M449 63.6l1 3.5z"/>
<path d="M449 63.6h2l-1 3.5z"/>
<path d="M450 37.1l1 3.5z"/>
<path d="M450 37.1l1 3.5h-2z"/>
<path d="M48.8 69.6l1 3.5z"/>
<path d="M48.8 69.6l1 3.5h-2z"/>
<path d="M47.8 63.6l1 3.5z"/>
<path d="M47.8 63.6h2l-1 3.5z"/>
<path d="M50.7 238.5l3.5-1z"/>
<path d="M50.7 236.5l3.5 1-3.5 1z"/>
<path d="M61.7 237.5l3.5-1z"/>
<path d="M61.7 237.5l3.5-1v2z"/>
<path d="M54.2 243.6l3.5-1.1z"/>
<path d="M54.2 243.6l3.5-1.1v2z"/>
<path d="M180.1 244.5l3.5-.9z"/>
<path d="M180.1 242.5l3.5 1.1-3.5 .9z"/>
<path d="M54.2 255.5l3.5-.9z"/>
<path d="M54.2 255.5l3.5-.9v1.9z"/>
<path d="M302.1 256.5l3.5-1z"/>
<path d="M302.1 254.6l3.5 .9-3.5 1z"/>
<path d="M54.2 266.1l3.5-1z"/>
<path d="M54.2 266.1l3.5-1v2z"/>
<path d="M340.7 267.1l3.5-1z"/>
<path d="M340.7 265.1l3.5 1-3.5 1z"/>
<path d="M54.2 276.3l3.5-1z"/>
<path d="M54.2 276.3l3.5-1v2z"/>
<path d="M412.2 277.3l3.5-1z"/>
<path d="M412.2 275.3l3.5 1-3.5 1z"/>
<path d="M54.2 285.5l3.5-1z"/>
<path d="M54.2 285.5l3.5-1v2.1z"/>
<path d="M429.1 286.6l3.5-1.1z"/>
<path d="M429.1 284.5l3.5 1-3.5 1.1z"/>
<path d="M44.3 224.6l1 3.5z"/>
<path d="M44.3 224.6l1 3.5h-2.1z"/>
<path d="M43.2 218.1l1.1 3.5z"/>
<path d="M43.2 218.1h2.1l-1 3.5z"/>
<path d="M32.3 221.1l.9 3.5z"/>
<path d="M32.3 221.1h1.9l-1 3.5z"/>
<path d="M33.2 99.2l1 3.5z"/>
<path d="M33.2 99.2l1 3.5h-1.9z"/>
<path d="M116.6 336.9l1.1 3.5z"/>
<path d="M116.6 336.9l1.1 3.5h-2z"/>
<path d="M115.7 346.6l.9 3.5z"/>
<path d="M115.7 346.6h2l-1.1 3.5z"/>
<path d="M167.2 364.8l3.5-1z"/>
<path d="M167.2 362.8l3.5 1-3.5 1z"/>
<path d="M151.1 363.8l3.5-1z"/>
<path d="M151.1 363.8l3.5-1v2z"/>
<path d="M173.5 334.7l-2.5 2.7z"/>
<path d="M173.5 334.7l1 1.7-3.5 1z"/>
<path d="M149.1 383.5l3.5-1z"/>
<path d="M149.1 383.5l3.5-1v2z"/>
<path d="M169.2 384.5l3.5-1z"/>
<path d="M169.2 382.5l3.5 1-3.5 1z"/>
</g>
<!-- layer: Symbols(Design Office) -->
<path d="M388.9 26.1h3l22.4 17.4M412.6 41.6l1.7 1.9-2.3-1.2zM379.9 119.4l1 .1-.9 2.4zM432.4 108.2l-49.9-.1-2.5 13.8M432.6 108.2h12" fill="none" stroke="#f00" stroke-width=".28"/>
<g fill="#f00" stroke="#f00" stroke-width=".28">
<path d="M379.9 119.4l.1 2.5z"/>
<path d="M379.9 119.4l1 .1-.9 2.4z"/>
<path d="M412 42.3l2.3 1.2z"/>
<path d="M412.6 41.6l1.7 1.9-2.3-1.2z"/>
</g>
<text font-size="7" fill="#020000" x="489.5" y="401.4">A2</text>
<g font-size="5.7" fill="#f00">
<text x="68.3" y="87.2">H</text>
<text x="154.3" y="323.8">H ( 4 : 1 )</text>
</g>
<text font-size="5" fill="#020000" x="562.2" y="375.6">1</text>
<g font-size="4.3" fill="#f00">
<text x="366" y="27.5">M3x0.5 - 6g</text>
<text x="448.4" y="57.3" transform="rotate(-90 448.4 57.3)">30.00</text>
<text x="47.2" y="72.4" transform="rotate(-90 47.2 72.4)">2.50</text>
<text x="445.4" y="109.3">6x4</text>
<text x="454.5" y="109.3">3.5 drill 54.34deg each</text>
<text x="300.9" y="147.2" transform="rotate(-90 300.9 147.2)">36.75</text>
<text x="309.7" y="150" transform="rotate(-90 309.7 150)">31.25</text>
<text x="324.3" y="152.8" transform="rotate(-90 324.3 152.8)">25.75</text>
<text x="331.2" y="155.5" transform="rotate(-90 331.2 155.5)">20.25</text>
<text x="31.7" y="168.3" transform="rotate(-90 31.7 168.3)">125.40</text>
<text x="482.3" y="179.9" transform="rotate(-90 482.3 179.9)">99.95</text>
<text x="469.5" y="197.7" transform="rotate(-90 469.5 197.7)">64.20</text>
<text x="457.6" y="215.6" transform="rotate(-90 457.6 215.6)">28.45</text>
<text x="42.7" y="227.2" transform="rotate(-90 42.7 227.2)">3.00</text>
<text x="53.9" y="236">7.45</text>
<text x="112.5" y="242">129.37</text>
<text x="173.5" y="254">251.29</text>
<text x="192.8" y="264.5">290.01</text>
<text x="228.6" y="274.8">361.51</text>
<text x="237" y="284">378.29</text>
<text x="195.3" y="324">R2.95</text>
<text x="115.1" y="347.6" transform="rotate(-90 115.1 347.6)">3.30</text>
<text x="156.8" y="362.2">4.89</text>
<text x="156.8" y="382">5.90</text>
</g>
<g font-size="4.3">
<text x="475.9" y="339.5">Allen</text>
<text x="470.9" y="344.2">Telescope</text>
<text x="503" y="343.2">FRONT PANEL</text>
<text x="475.5" y="348.9">Array</text>
<text x="503" y="351">RFSoC Digitizer</text>
<text x="406" y="363.4">1:1</text>
<text x="399" y="375.4">05/03/2020</text>
<text x="529.7" y="400">24567174_98</text>
</g>
<g font-size="3.5">
<text x="458" y="335.7">PROJECT/ORIGINATOR</text>
<text x="503" y="335.6">TITLE</text>
<text x="458.9" y="357.7">GENERAL TOLERANCES</text>
<text x="503" y="357.7">MATERIAL</text>
<text x="544" y="357.7">COMPONENT WEIGHT</text>
<text x="430.3" y="363.1">A. POLLAK</text>
<text x="465.1" y="361.6">UNLESS STATED</text>
<text x="511.7" y="363.1">ALUMINIUM</text>
<text x="503" y="369.7">FINISH</text>
<text x="431.2" y="375.1">A. POLLAK</text>
<text x="396.9" y="394.4">DRAWN ACCORDING TO BS308</text>
<text x="490.1" y="391.7">SIZE</text>
<text x="503" y="391.7">DRAWING NUMBER</text>
<text x="398.7" y="399.1">ALL DIMENSIONS ARE IN MM</text>
<text x="397.6" y="403">UNLESS OTHERWISE STATED</text>
<text x="399" y="408.9">THIS DRAWING MAY NOT BE USED FOR COMMERCIAL USE</text>
</g>
<g font-size="3.5" fill="#020000">
<text x="544" y="369.7">NUMBER OFF</text>
<text x="544" y="381.7">JOB NO. / EST. TIME</text>
<text x="470" y="385.7">24567174.iam</text>
<text x="505" y="408.9">SHEET 2 OF 3</text>
</g>
<g font-size="2.8">
<text x="36.3" y="9.8">8</text>
<text x="110.6" y="9.8">7</text>
<text x="184.8" y="9.8">6</text>
<text x="259.1" y="9.8">5</text>
<text x="333.4" y="9.8">4</text>
<text x="407.6" y="9.8">3</text>
<text x="481.8" y="9.8">2</text>
<text x="556.1" y="9.8">1</text>
<text x="7.7" y="36.2">F</text>
<text x="584.5" y="36.2">F</text>
<text x="7.7" y="106.2">E</text>
<text x="584.5" y="106.2">E</text>
<text x="7.6" y="176.1">D</text>
<text x="584.4" y="176.1">D</text>
<text x="7.6" y="246.2">C</text>
<text x="584.4" y="246.2">C</text>
<text x="7.7" y="316.1">B</text>
<text x="584.5" y="316.1">B</text>
<text x="415.6" y="339.1">SETI Institute</text>
<text x="406.1" y="342.3">189 Bernardo Ave, Suite 200</text>
<text x="407.9" y="345.5">Mountain View, CA 94043</text>
<text x="409.1" y="348.6">TEL. +1 (650) 961-6633</text>
<text x="395" y="357.2">SCALE</text>
<text x="427.4" y="357.2">DRAWN BY</text>
<text x="395" y="369.2">DATE</text>
<text x="427.4" y="369.2">CHECKED</text>
<text x="473.3" y="369.7">X.X ±0.1</text>
<text x="475.1" y="366.6">X ± 0.3</text>
<text x="470.3" y="375.6">X.XXX ±0.005</text>
<text x="471.6" y="372.7">X.XX ±0.05</text>
<text x="7.7" y="386.2">A</text>
<text x="584.5" y="386.2">A</text>
<text x="36.3" y="412.5">8</text>
<text x="110.6" y="412.5">7</text>
<text x="184.8" y="412.5">6</text>
<text x="259.1" y="412.5">5</text>
<text x="333.4" y="412.5">4</text>
<text x="407.6" y="412.5">3</text>
<text x="481.8" y="412.5">2</text>
<text x="556.1" y="412.5">1</text>
</g>
<g font-size="2.8" fill="#020000">
<text x="395" y="381.2">SOURCE FILE :</text>
<text x="470" y="381.2">USED ON :</text>
<text x="395" y="385.6">24567174_98.ipt</text>
<text x="452.4" y="391.6">3rd ANGLE PROJECTION</text>
</g>
</svg>
